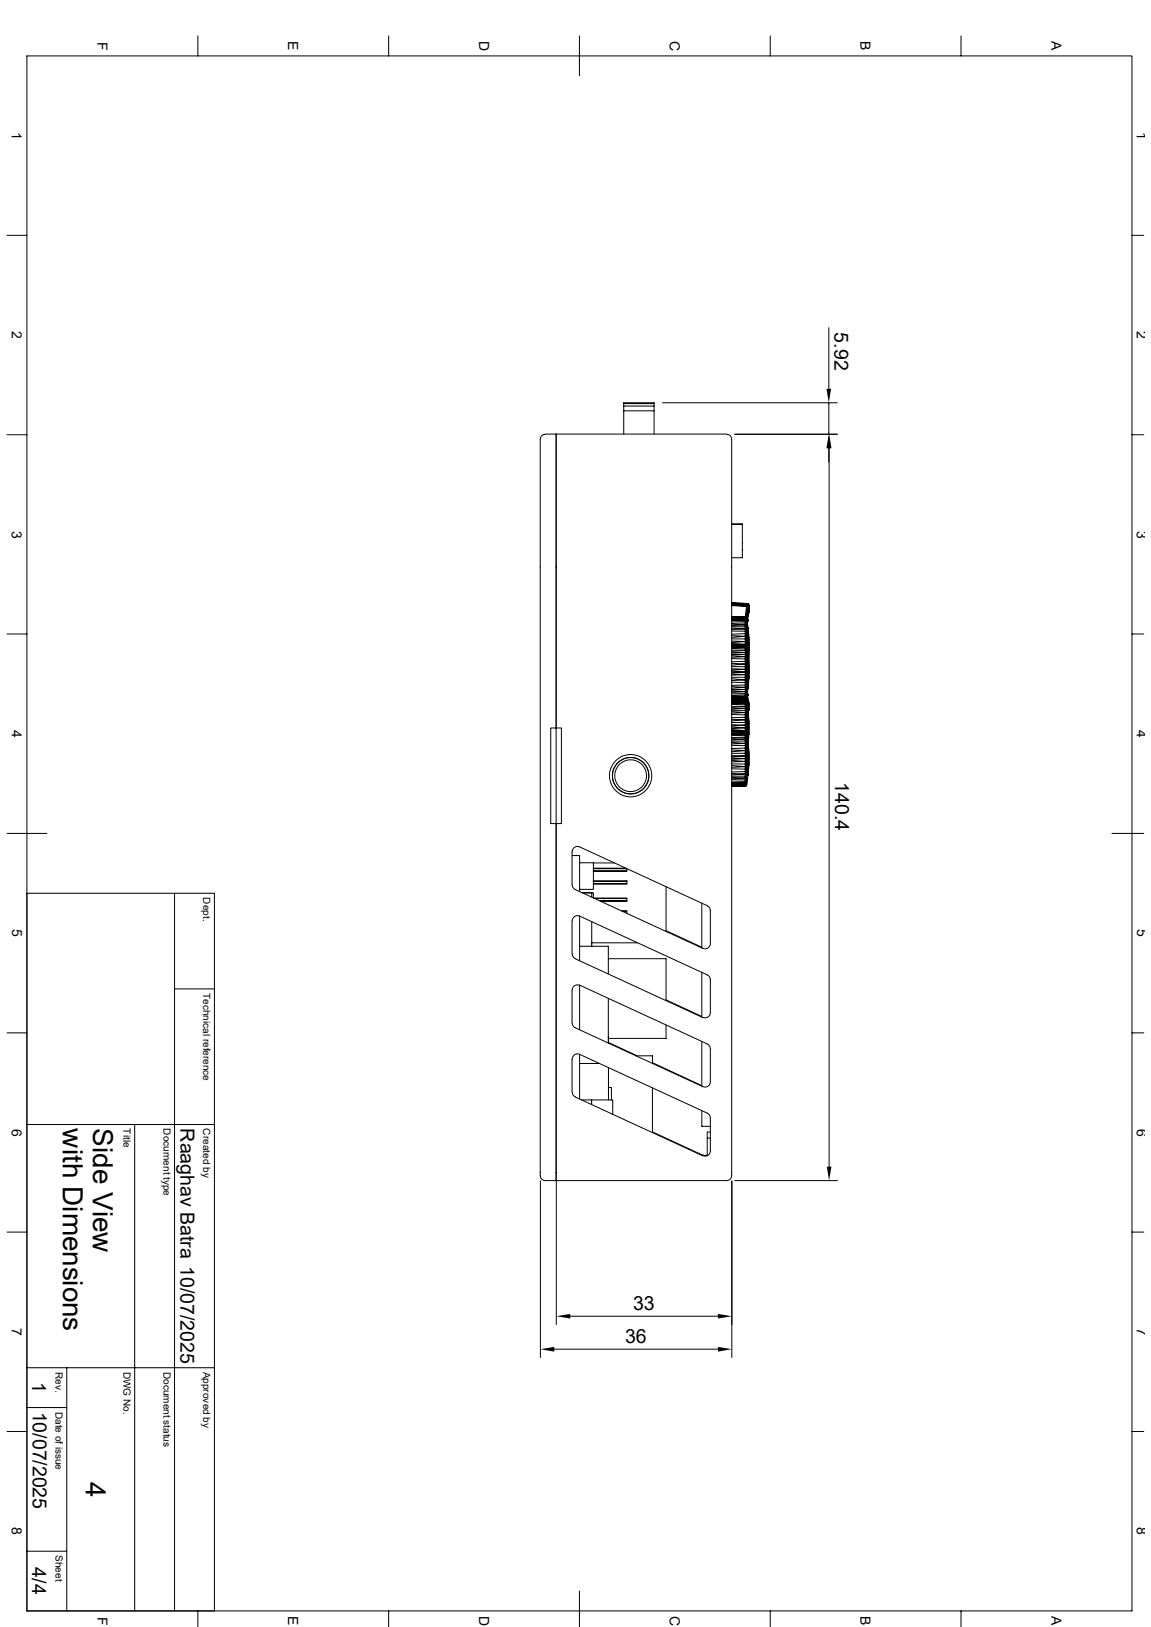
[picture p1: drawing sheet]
<svg xmlns="http://www.w3.org/2000/svg" width="297mm" height="420mm" viewBox="0 0 297 420" stroke-linecap="round" stroke-linejoin="round" font-family="sans-serif">
<g fill="none" stroke="#000" stroke-width=".26">
<path d="M6.9 14.4h285.2v401.4h-285.2zM51.1 9.3v5.1M100.3 9.3v5.1M149.5 9.3v10.3M198.8 9.3v5.1M248 9.3v5.1M1.8 60.7h5.1M292.1 60.7h3M213.9 84.6v15.8M1.8 112.2h5.1M140.8 112.1a1.54 1.54 0 0 0-1.4 2.1v188.5a1.54 1.54 0 0 0 1.4 2.1h2.7v-2.1M140.8 112.1h46.7"/>
<path d="M143.5 112.1v34.3M161 112.1v-8.1h7.8v8.1M161 104.2h7.8M161 104.8h7.8M161 106h7.8M170.9 104h45.1M187.5 112.1a1.54 1.54 0 0 1 1.3 2.1v188.5a1.54 1.54 0 0 1-1.3 2.1h-44v-2.1M213.9 104v8.1M213.9 115.7v3.6M214 115.7v185.5M216.1 112.1h-26.5M292.1 112.2h3"/>
<path d="M188.8 135.3h2.8h-2.8M191.6 135.3v8.7h-2.8M143.5 146.4v41.5M143.5 146.4v41.5h1.4v24.7h-1.4M188.8 159.7h3.5v.3M188.8 159.4l3.5 .1v.2M188.8 159.3h3.5v.7M188.8 159.2h3.5M188.8 159.9l3.5 .1M188.8 156.3l3.9 .2-.4 2.7M188.8 156.1l3.9 .4-2.8-.3 2.8 .1v-.2M188.8 156h1.1h-1.1"/>
<path d="M188.8 155.8l1.1 .1h-1.1M188.8 155.7l1.1 .1-1.1-.1M188.8 155.6l3.9 .2-3.9-.1M188.8 155.8l3.9 .2-2.8-.2M192.3 159.3l.1 .3zM192.4 159.2h.1M192.3 159.2l.3 1.5M192.4 160l.2 2.3v-.9M192.4 160v1.3zM192.4 159.6l.2 1.1M192.4 159.2v.1M192.6 159.8v-.4v1.3"/>
<path d="M192.6 159.5v-.2l.1 2.2M192.6 159.8l.1 .5M192.7 155.8h.1M192.7 155.8l.4 .2M192.7 156v.1l-2.8-.1M192.7 155.8l.1 .1M192.7 156.3v.2M192.7 156l.4 .1 .2 .3M192.7 155.9l.6 .3M192.7 155.9v.2l.1 .1-.1 .1 .1 .1-.1 .1M192.8 156.1h.2v.3M192.8 155.9l.5 .3"/>
<path d="M192.8 155.8l.3 .2M192.8 156.2l.2 .2M192.8 155.8h-.1l.3 .1M192.8 156.4l-.1 .1M192.9 160v.1M192.9 159.9v.1M192.9 159.9h.1M193 159.9v.5M193 159.9v.2M193 156.4v-.2h.2l-.2 .3-.3 3.3M193 156.4l-.2 .1-.4 2.8h.2M193 158.7v.1"/>
<path d="M193.1 158.8h-.1M193.1 158.5v.2M193.1 158.7v.1M193.1 156l.1 .1M193.1 158.5v.3M193.1 158v.2zM193.1 158.2v.2M193.1 158.4v.2M193.1 158.2v.3M193.1 158.7h.1M193.1 158.6h.1M193.2 158.4l-.1 .3"/>
<path d="M193.2 157.6v.2M193.2 157.8v.2M193.2 158v.2M193.2 157.8l-.2 1M193.2 158.4l-.1 .2M193.2 158.4h.1M193.2 157.3v.1M193.2 157.4v.4M193.2 158h.1M193.2 157.8h.1M193.3 156.2v.2M193.3 157.4v.2"/>
<path d="M193.3 157.3v.1M193.3 157.2v.1M193.3 157.2h.1M193.3 157.1v.5M193.3 157.6l-.1 .2M193.3 157.6h.1M193.3 156.4l-.5 3.9M193.3 157.2l-.1 1.2M193.3 156.5l-.5 4.2M193.3 156.4v.1M193.3 156.5l-.5 4.1M193.3 156.4l-.2 .1-.4 3.4"/>
<path d="M1.8 163.7h5.1M188.8 179.9l3.5-.2v.3M188.8 179.5l3.5-.1v.3M188.8 178.9l3.5 .1v.4M188.8 178.6l3.5-.1v.5M188.8 178h3.5v.5M188.8 177.7l3.5-.3v.6M188.8 176.9l3.5-.1v.6l-3.5-.2M188.8 175.7l3.5-.2v.7M188.8 174.8h3.5v.7M188.8 174.3l3.5-.1v.6M188.8 173.7l3.5-.2v.7l-3.5-.3"/>
<path d="M188.8 173l3.5-.2v.7M188.8 172.1h3.5v.7l-3.5-.2M188.8 171.7l3.5-.3v.7M188.8 170.8l3.5-.1v.7M188.8 170l3.5 .1v.6M188.8 169.7l3.5-.2v1.9M188.8 169h3.5v.5l-3.5-.3M188.8 168.6l3.5-.2v.6M188.8 168l3.5-.1v.5M188.8 167.5l3.5 .1v.3M188.8 167.3l3.5-.1v.4M188.8 166.8l3.5 .1v.3"/>
<path d="M188.8 166.5l3.5 .2v.2M188.8 166.5h3.5v.7M188.8 166.4h3.5M188.8 179.7h3.5M188.8 178.3l3.5 .2M188.8 175.2l3.5 .3M188.8 173.3l3.5 .2M188.8 171.2l3.5 .2M188.8 168.3l3.5 .1M188.8 167l3.5 .2M188.8 166.2l3.5 .1h-.4M188.8 165.9l3.5-.3v.7"/>
<path d="M188.8 164.9h3.5v.7l-3.5-.1M188.8 164.5l3.5-.2 .1 .6M188.8 163.7l3.5-.1v.7M188.8 162.9h3.5v.7M188.8 162.5l3.5-.2v2M188.8 161.8h3.5v.5l-3.5-.2M188.8 161.5l3.5-.2v.5M188.8 160.9l3.5-.1v.5M188.8 160.3l3.5 .1v.4M188.8 160.1l3.5-.1v.4M188.8 164.1l3.5 .2M188.8 161.1l3.5 .2"/>
<path d="M192.3 166.5l.1 .2zM192.3 179.7v.6M192.3 175.5v1.3v-.6l-3.5-.1M192.3 173.5l.3 6.1 .1-.1M192.3 178.5l.3 1.9-.2-.6M192.3 166.4l.2 .4 .1 1.1M192.3 169l.1 .3v-.9l.2 5.1M192.3 168.4v.6M192.3 166.3v.1M192.3 161.8l.1 .3 .1-.8 .1 5M192.3 161.3v.5M192.4 179.2v.6z"/>
<path d="M192.4 174.6v1zM192.4 169.3v.9zM192.4 162.1v1zM192.4 176.7l.2 3.7-.3-2.4zM192.4 163.1l.3 5.5M192.4 167.1l.2 2.3v-.8M192.4 170.2l.2 4.3M192.4 171.3l.3 5.4M192.4 175.6l.2 3.5M192.4 176.7l.3 3.3M192.4 167.1v1.3zM192.4 166.7l.2 1.1"/>
<path d="M192.4 164.1l.2 2.4-.2-2.4v2.3l-.1-.1M192.6 167.8v.8M192.6 160.7v.7M192.6 166.9v-.3v1.2M192.6 172.4l-.1-3.1 .2 4.2M192.6 177.5l-.3-4.7 .1-1.5 .3 7M192.6 165.2l-.1-3 .2 4.1M192.6 166.9l.1 .5M192.6 168.6l.1 1.6M192.6 170.3l.1 1.2M192.6 173.5v2.1l.1-.2M192.6 161.4l.1 1.7"/>
<path d="M192.6 163.2l.1 1.1M192.6 166.3v.3M192.7 179.5v.8M192.7 166.6v.3M192.7 179.7l.5 3.3-.2 .3M192.8 179.4l.5 3.7M192.8 167.6l.1 .8M192.8 167.9l.1 .8M192.8 170.9l.1 .3M192.8 160.4l.1 .9M192.8 160.8l.1 .7M192.8 163.7l.1 .4"/>
<path d="M192.8 171.9l.1 .2M192.8 164.8l.1 .2M192.8 179.2l.5 3.8M192.8 179.1l.5 3.9M192.9 179.4v.1M192.9 179.2v.2M192.9 179.2v.1M192.9 179v.2M192.9 179l.1 .3M192.9 160.1v.2M192.9 160.3v.2M192.9 160.5v.2"/>
<path d="M192.9 160.5l-.1 .2M192.9 160.7h.1M192.9 178.9v-.1l.1 .7M192.9 179.5h.1M192.9 179.3l.1 .2zM192.9 179.6h.1M192.9 178.9v.4M192.9 179.5v.1M192.9 179.5l.1 .1M192.9 160v.8l.1-.8v.2M192.9 175.7l-.1 .4M192.9 174.9l-.1 .2"/>
<path d="M192.9 179.2h.1M192.9 178.9h.1M192.9 160.5h.1M192.9 167.7v.2M193 179.5l-.1 .1M193 179.5h.1M193 179.6h.1M193 179.3v.3M193 169.1l.2 1.7-.1-.9v7.1M193 169.1l-.3-2.5v12.9M193 162l.2 1.7-.1-.9M193 162l-.3-2.5v7.1"/>
<path d="M193 162v15.8M193 169.1h.1M193 177.8h.1M193 162h.1M193.1 162.8v7M193.1 162.8h.1M193.2 170.8v.9zM193.2 163.7v.8zM193.2 170.9v.8M193.2 171v.3M193.2 163.7v.8M193.2 163.9v.2"/>
<path d="M193.2 169h.1M193.2 171.7a34.8 34.8 0 0 1-.5 8.6M193.2 168.6v2.6M193.2 164.6l.1 3.5M193.2 164.5l-.1 5.4M193.2 164.5v.1M193.2 171.7h.1M193.2 164.6h.1M193.2 171.7l.1 3.5M193.3 165.7v.2v-.1M193.3 173.6v.2M193.3 168.5v2.5z"/>
<path d="M193.3 171v2.6zM193.3 165.9v2.6zM292.1 163.7h3M143.5 187.9h-1.4v24.7h1.4M143.5 187.9v114.8M188.8 180.6h3.6v-.4l.2 .7M188.8 180.4l3.5-.1v.2h-3.5M188.8 180.1l3.5-.1v.3M188.8 180.2l3.5 .1M188.8 180.6h3.5zM188.8 188.1l3.5-.2v.7l-3.5-.3M188.8 187.4l3.5-.2v.7"/>
<path d="M188.8 186.5h3.5v.7l-3.5-.1M188.8 186.1l3.5-.3v.7M188.8 185.3l3.5-.1v.6M188.8 184.4l3.5 .1v.7M188.8 184.1l3.5-.2v1.9M188.8 183.3l3.5 .1v.5l-3.5-.2M188.8 183l3.5-.2v.6M188.8 182.4h3.5v.4M188.8 181.9h3.5v.5M188.8 181.7l3.5-.1v.3M188.8 181.3h3.5v.3M188.8 181l3.5 .1v.2"/>
<path d="M188.8 180.9h3.5v.7M188.8 180.8h3.5M188.8 199.3l3.5-.1v.6l-3.5-.2M188.8 198.1l3.5-.2v.6M188.8 197.2h3.5v.7M188.8 196.7l3.5-.1v.6M188.8 196l3.5-.2v.8l-3.5-.3M188.8 195.4l3.5-.2v.6M188.8 194.5l3.5-.1v.8l-3.5-.2M188.8 194.1l3.5-.3v.6M188.8 193.2l3.5-.1v.7M188.8 192.4l3.5 .1v.6"/>
<path d="M188.8 192l3.5-.1v1.9M188.8 191.3h3.5v.6l-3.5-.3M188.8 191l3.5-.2v.5M188.8 190.4l3.5-.1v.5M188.8 189.8l3.5 .1v.4M188.8 189.6h3.5v.3M188.8 189.2l3.5 .1v.3M188.8 188.9l3.5 .1v.3M188.8 188.8h3.5v.8M188.8 188.8h3.5M188.8 187.7l3.5 .2M188.8 185.7l3.5 .1"/>
<path d="M188.8 182.7l3.5 .1M188.8 181.4l3.5 .2M188.8 197.6l3.5 .3M188.8 195.7l3.5 .1M188.8 193.6l3.5 .2M188.8 190.7l3.5 .1M188.8 189.4l3.5 .2M189.7 188.7h2.6M192.3 180.9l.1 .2zM192.3 188.8l.1 .3zM192.3 187.9v.8M192.3 197.9v1.3v-.7h-3.5"/>
<path d="M192.3 195.8l.4 6.1M192.3 180.8l.2 .4 .1 1.1M192.3 183.4l.1 .3v-.8l.2 5M192.3 182.8v.6M192.3 180.8h.1M192.3 188.8l.2 .3 .1 1.1M192.3 191.3l.1 .4 .1-.9 .1 5M192.3 190.8v.5M192.3 188.7v.1M192.4 183.7v1zM192.4 196.9v1.1zM192.4 191.6v1z"/>
<path d="M192.4 192.6l.2 4.3M192.4 193.6l.3 5.5M192.4 198l.2 3.4M192.4 199.1l.3 3.3M192.4 180.2l.2 .2M192.4 181.6l.2 2.2v-.8M192.4 184.7l.2 4.2M192.4 185.7l.2 3.1-.2-3.1v3M192.4 181.6v1.3zM192.4 181.1l.2 1.1M192.4 189.5l.2 2.3v-.8M192.4 189.5v1.3z"/>
<path d="M192.4 189.1l.2 1.1M192.4 180.6v.2M192.5 180.8l.1 .1M192.6 182.2v.8M192.6 190.2v.8M192.6 188.9h.1M192.6 181.3v-.3v1.2M192.6 186.8l-.1-3 .2 4.1M192.6 189.3v-.4v1.3M192.6 188.9l.1 2.1M192.6 194.8l-.1-3.1 .2 4.1M192.6 199.9l-.3-4.7 .1-1.6 .3 7.1"/>
<path d="M192.6 189.3l.1 .5M192.6 191l.1 1.6M192.6 192.7l.1 1.1M192.6 195.8v2.2l.1-.2M192.6 181.3l.1 .6M192.6 183l.1 1.7M192.6 184.7l.1 1.2M192.6 187.9v1M192.7 180.2l.3 2.8h.1l-.1 .1M192.7 181.4l-.2-.5 .2 2.1M192.8 182l.1 .8M192.8 182.4l.1 .7"/>
<path d="M192.8 185.3l.1 .4M192.8 190l.1 .8M192.8 190.3l.1 .8M192.8 193.3l.1 .3M192.8 186.3l.1 .2M192.8 194.3l.1 .2M192.9 189.3l-.1 .2M192.9 190.2v.1M192.9 198.1l-.1 .4M192.9 197.2l-.1 .3M193 183v.2M193 183.5v.1"/>
<path d="M193 183.6l-.3-2.5v8.2M193 191.5l-.3-2.5v12.9M193 183.6v16.6M193 191.5h.1M193 183.6l.2 1.7-.1-.9v7M193 191.5l.2 1.7-.1-.9v7M193 180.6l.3 1.6M193 180.7l.1 .2M193 180.6l.1 .2M193 180.6l.1 .1M193 183.6h.1M193.1 181.1v.2"/>
<path d="M193.1 180.7v.2M193.1 180.9v.2M193.1 181.1l.2 .9M193.1 180.8v.1M193.1 180.7h.1M193.1 183.4l-.1 .2M193.1 181.5l.1 .2M193.1 181.3l.1 .2M193.1 181.1l.1 .2M193.1 180.9l.1 .2M193.1 199.3h.1M193.2 183.4l-.2 .1"/>
<path d="M193.2 181.3h.1M193.2 181.1h.1M193.2 185.3v.8zM193.2 193.2v.9zM193.2 181.9v.2M193.2 181.7v.2M193.2 181.5v.2M193.2 185.5v.2M193.2 193.4v.2M193.2 181.1v.2M193.2 185.3v.8M193.2 193.2v.9"/>
<path d="M193.2 183.4l-.1 .1M193.2 182.2l.1 .1M193.2 182.1l.1 .1M193.2 181.9l.1 .2M193.2 186.1l-.2 5.8M193.2 194.1l.1 3.5M193.2 194.1a35.5 35.5 0 0 1-.5 8.6v-.1M193.2 181.7l.1 .2M193.2 186.1h.1M193.2 186.1l.1 3.6M193.3 181.5l-.1 .2M193.3 182h.1"/>
<path d="M193.3 181.9h.1M193.3 182.3h.1M193.3 182.2h.1M193.3 182.1v.1M193.3 181.9v.4M193.3 182.2v.1M193.3 182v.2M193.3 183.1l-.3 .3M193.3 183.1l-.3 .4M193.3 183v.1M193.3 183.1l-.2 .3M193.3 183.3l-.1 .1"/>
<path d="M1.8 215.1h10.3M143.5 212.6v90.1M147.6 219.8v8.6M147.7 219.8a1.35 1.35 0 0 1 1.9-1.2l32.9 15.2M188.8 203l3.5-.1-3.5 .1M188.8 202.9h3.5M188.8 202.7l3.5-.1v.2l-3.5 .1M188.8 202.4h3.5v.2M188.8 202.3l3.5-.2v.3M188.8 201.8h3.5v.3M188.8 201.3h3.5v.5M188.8 201l3.5-.1v.4"/>
<path d="M188.8 200.4h3.5v.5M188.8 200l3.5-.2v.6M188.8 202.6h3.5M188.8 202.1h3.5M188.8 200.7l3.5 .2M192.3 202.1v.5M192.3 200.9l.3 1.9-.2-.6M192.4 201.6v.6zM192.4 202.6l.2 .2M192.4 202.9h-.1M192.5 202.9l-.1-.3-.1 .3M192.6 202.4l-.2-3.3-.1 1.3 .3 2.2"/>
<path d="M192.6 202.4l.1 .3M192.7 201.9v.7M286.9 215.1h8.2M6.9 230.6h48.4v185.2M45 230.6v185.2M147.6 220.9h2v9.2M147.6 237.7v8.5M147.7 228.4l.2 .7 .6 .5 32.9 15.2M147.7 237.7a1.35 1.35 0 0 1 1.9-1.2l32.9 15.2M149.6 222.7h3.5v6.9h-3.5M149.6 236.4v11.6M150.2 230.5h2.9v1.3"/>
<path d="M150.3 230.5h2.4v1.1M152.7 237.9v6.4M153.1 228.1h8.7l-8.7 .1M153.1 227.4h8.7v.1h-8.7M153.1 224.8h8.7l-8.7 .1M153.1 224.2h8.7v.6M153.1 222.8h5.5M153.1 224.1h8.4M153.2 231.8l8.6 .1M153.5 231.9h8.3v.6M154.7 232.5h7.1v.2h-6.8M160.3 235.1l1.5 .1"/>
<path d="M160.7 235.2h1.1v.6M161.8 227.5v.6M171.9 228.9v11.6M181.1 233.2v11.5M182.5 233.8l.6 .6 .2 .7v8.5a1.35 1.35 0 0 1-1.9 1.2M45 255.3h10.3M147.6 255.6v8.5M147.7 246.2l.2 .7 .6 .5 32.9 15.3M149.6 254.3a1.35 1.35 0 0 0-1.9 1.3M149.6 244.3h7.4v7.1M152.7 243.4h11.8M157 247.5h14.9v10.8"/>
<path d="M157 257.7v11.5M171.9 258.1l9.2 4.3M171.9 240.2l9.2 4.3M181.1 251v11.6M182.5 251.7l.6 .5 .2 .7v8.5a1.35 1.35 0 0 1-1.9 1.2M1.8 266.6h5.1M147.6 273.4v8.5M147.7 264.1l.2 .7 .6 .5 32.9 15.2M147.7 273.4a1.35 1.35 0 0 1 1.9-1.2l32.9 15.2M149.6 274.5h5.1M149.6 265.8v-11.5l32.9 15.2M149.6 272.1v11.6"/>
<path d="M157 267.5v1.8M157 275.6v8.3M157 269.1l7.4 3.4M164 272.5h4.4v2M168.4 274.3l12.7 5.9M171.9 264.6v3.5h-14.9M181.1 268.9v11.5M182.5 269.5l.6 .5 .2 .8v8.5a1.35 1.35 0 0 1-1.9 1.2M292.1 266.6h3M6.9 290.3h48.4M34.8 290.3v125.5M147.7 281.9l.2 .7 .6 .5 32.9 15.3"/>
<path d="M150.1 283.9h2.6v1.2v-1.2h5.4v3.7M157 280.7h.8v3.2M168.4 280.8v11.6M168.4 292.2l13 6M181.1 286.7v4h2.2M181.4 298.2h1.1M182.5 287.4l.6 .5 .2 .7v8.5a1.35 1.35 0 0 1-1.9 1.2M182.5 293.8v4.6M183.3 292.2h-.8v1.6h.8M1.8 318.1h5.1M139.4 304.8v45.6M143.6 304.8v37.1"/>
<path d="M188.8 304.8v45.6M189.6 304.8h26.5M292.1 318.1h3M147.2 339.8h38.1M6.9 353.1h48.4M17.2 353.1v62.7M143 348.3h42.3M1.8 369.5h5.1M6.9 363.3h10.3M292.1 369.5h3M6.9 400.4h10.3M51.1 415.8v4.1"/>
<path d="M100.3 415.8v4.1M149.5 410.7v9.2M198.8 415.8v4.1M248 415.8v4.1"/>
<circle cx="162.7" cy="200.2" r="4.1"/>
<circle cx="162.7" cy="200.2" r="4.7"/>
<circle cx="162.7" cy="200.3" r="5.5"/>
</g>
<path d="M213.9 112.1l.6 3.6h-1.2zM213.3 100.4h1.2l-.6 3.6zM214 112.1l.5 3.6h-1.1zM213.4 301.2h1.1l-.5 3.6zM143.6 339.8l3.6-.6v1.2zM185.3 339.2l3.5 .6-3.5 .6zM139.4 348.3l3.6-.6v1.2zM185.3 347.7l3.5 .6-3.5 .6z" fill="#000"/>
<g font-size="7.2">
<text x="16.2" y="291.3" transform="rotate(90 16.2 291.3)">with Dimensions</text>
<text x="23.9" y="291.3" transform="rotate(90 23.9 291.3)">Side View</text>
<text x="22.1" y="382.4" transform="rotate(90 22.1 382.4)">4</text>
</g>
<g font-size="5">
<text x="215.3" y="85.8" transform="rotate(90 215.3 85.8)">5.92</text>
<text x="215.5" y="202" transform="rotate(90 215.5 202)">140.4</text>
<text x="46.6" y="291.3" transform="rotate(90 46.6 291.3)">Raaghav Batra 10/07/2025</text>
<text x="163.4" y="338.3">33</text>
<text x="161.3" y="346.8">36</text>
<text x="8.3" y="356.8" transform="rotate(90 8.3 356.8)">1</text>
<text x="8.5" y="364.4" transform="rotate(90 8.5 364.4)">10/07/2025</text>
<text x="8.3" y="404.6" transform="rotate(90 8.3 404.6)">4/4</text>
</g>
<g font-size="3.6">
<text x="25.1" y="10.8" transform="rotate(90 25.1 10.8)">F</text>
<text x="74.4" y="10.7" transform="rotate(90 74.4 10.7)">E</text>
<text x="123.6" y="10.5" transform="rotate(90 123.6 10.5)">D</text>
<text x="172.8" y="10.5" transform="rotate(90 172.8 10.5)">C</text>
<text x="222.1" y="10.7" transform="rotate(90 222.1 10.7)">B</text>
<text x="271.3" y="10.7" transform="rotate(90 271.3 10.7)">A</text>
<text x="3.1" y="34" transform="rotate(90 3.1 34)">1</text>
<text x="293.4" y="34" transform="rotate(90 293.4 34)">1</text>
<text x="3.1" y="85.5" transform="rotate(90 3.1 85.5)">2</text>
<text x="293.4" y="85.5" transform="rotate(90 293.4 85.5)">2</text>
<text x="3.1" y="136.9" transform="rotate(90 3.1 136.9)">3</text>
<text x="293.4" y="136.9" transform="rotate(90 293.4 136.9)">3</text>
<text x="3.1" y="188.4" transform="rotate(90 3.1 188.4)">4</text>
<text x="293.4" y="188.4" transform="rotate(90 293.4 188.4)">4</text>
<text x="3.1" y="239.9" transform="rotate(90 3.1 239.9)">5</text>
<text x="293.4" y="239.9" transform="rotate(90 293.4 239.9)">5</text>
<text x="3.1" y="291.3" transform="rotate(90 3.1 291.3)">6</text>
<text x="293.4" y="291.3" transform="rotate(90 293.4 291.3)">6</text>
<text x="3.1" y="342.8" transform="rotate(90 3.1 342.8)">7</text>
<text x="293.4" y="342.8" transform="rotate(90 293.4 342.8)">7</text>
<text x="3.1" y="394.3" transform="rotate(90 3.1 394.3)">8</text>
<text x="293.4" y="394.3" transform="rotate(90 293.4 394.3)">8</text>
<text x="25.1" y="417.3" transform="rotate(90 25.1 417.3)">F</text>
<text x="74.4" y="417.2" transform="rotate(90 74.4 417.2)">E</text>
<text x="123.6" y="417.1" transform="rotate(90 123.6 417.1)">D</text>
<text x="172.8" y="417.1" transform="rotate(90 172.8 417.1)">C</text>
<text x="222.1" y="417.2" transform="rotate(90 222.1 417.2)">B</text>
<text x="271.3" y="417.2" transform="rotate(90 271.3 417.2)">A</text>
</g>
<g font-size="2.6">
<text x="52.5" y="231.6" transform="rotate(90 52.5 231.6)">Dept.</text>
<text x="52.5" y="256.3" transform="rotate(90 52.5 256.3)">Technical reference</text>
<text x="31.9" y="291.3" transform="rotate(90 31.9 291.3)">Title</text>
<text x="42.2" y="291.3" transform="rotate(90 42.2 291.3)">Document type</text>
<text x="52.5" y="291.3" transform="rotate(90 52.5 291.3)">Created by</text>
<text x="14.4" y="354.1" transform="rotate(90 14.4 354.1)">Rev.</text>
<text x="31.9" y="354.1" transform="rotate(90 31.9 354.1)">DWG No.</text>
<text x="42.2" y="354.1" transform="rotate(90 42.2 354.1)">Document status</text>
<text x="52.5" y="354.1" transform="rotate(90 52.5 354.1)">Approved by</text>
<text x="14.4" y="364.4" transform="rotate(90 14.4 364.4)">Date of issue</text>
<text x="14.4" y="401.4" transform="rotate(90 14.4 401.4)">Sheet</text>
</g>
</svg>
